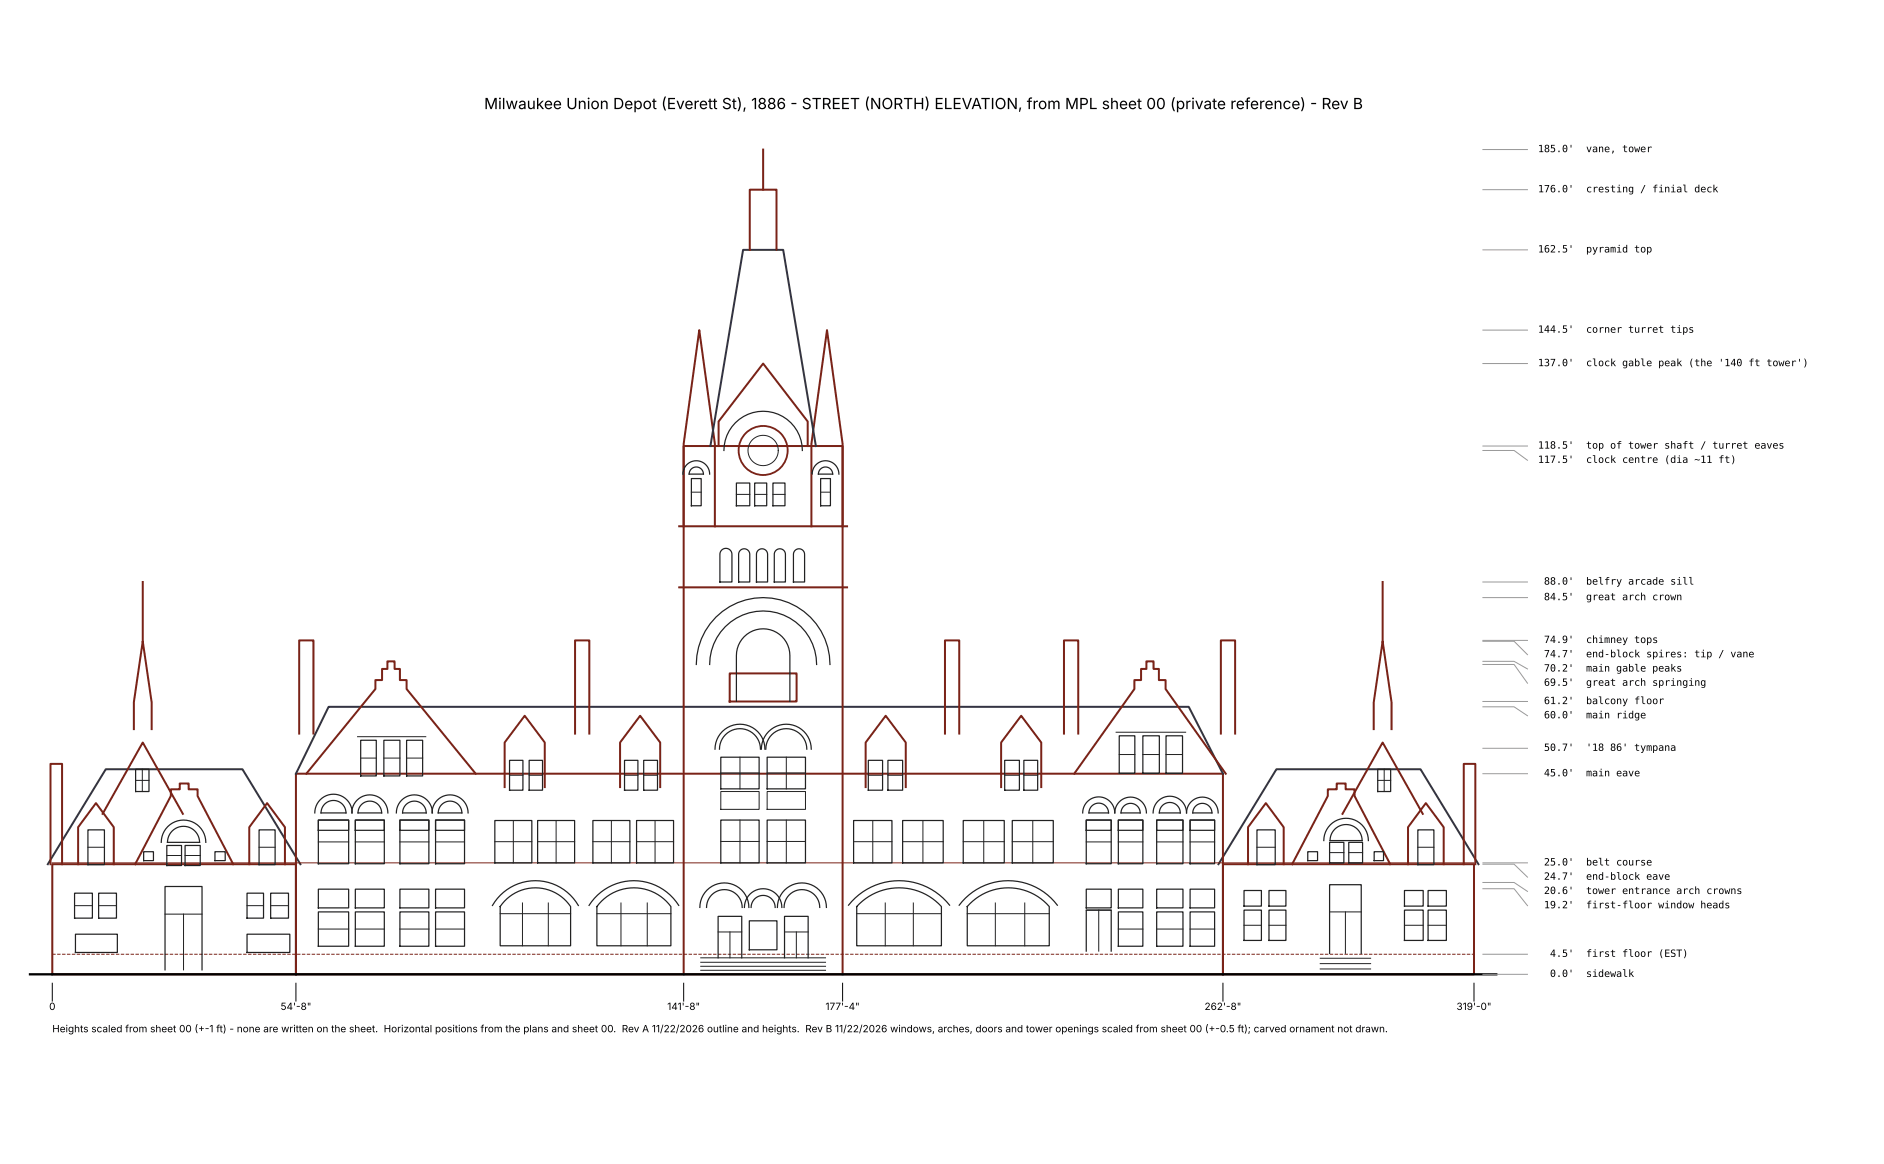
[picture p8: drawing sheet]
<svg xmlns="http://www.w3.org/2000/svg" width="432mm" height="267mm" viewBox="0 0 432 267" stroke-linecap="round" stroke-linejoin="round" font-family="sans-serif">
<circle cx="174.9" cy="103.2" r="5.6" fill="none" stroke="#7a2318" stroke-width=".42"/>
<g fill="none" stroke="#7a2318" stroke-width=".46">
<path d="M174.9 34.3v9.2M171.8 57.3v-13.8h6.2v13.8M164.7 102.2v-5.6l10.2-13.3 10.2 13.3v5.6M32.7 133.3v13.6M155.7 134.6h38.4M155.7 120.6h38.4M156.7 120.6v-18.9l3.6-26.1 3.5 26.1v18.9M186 120.6v-18.9l3.5-26.1 3.6 26.1v18.9M316.9 133.3v13.6M167.2 154.3h15.4v6.4h-15.4zM30.7 167.1v-6.2l2-14 2.1 14v6.2M67.8 177.3h212.5v45.9h-212.5z"/>
<path d="M68.6 168.1v-21.4h3.2v21.4M70.2 177.3l15.8-19.4v-2.1h1.6v-2.5h1.2v-1.8h1.6v1.8h1.3v2.5h1.5v2.1l15.8 19.4M131.8 168.1v-21.4h3.3v21.4M216.6 168.1v-21.4h3.3v21.4M243.9 168.1v-21.4h3.2v21.4M246.2 177.3l13.8-19.4v-2.1h1.5v-2.5h1.3v-1.8h1.6v1.8h1.2v2.5h1.5v2.1l13.8 19.4M279.8 168.1v-21.4h3.3v21.4M314.8 167.1v-6.2l2.1-14 2 14v6.2M11.6 198v-23h2.6v23M12 198h55.8v25.2h-55.8zM17.9 198v-8.5l4.1-5.5 4.1 5.5v8.5M23.5 186.5l9.2-16.4 9.2 16.4"/>
<path d="M31 198l8.2-15.6v-1.6h2v-1.3h2v1.3h2.1v1.6l8.2 15.6M57.1 198v-8.5l4.1-5.5 4.1 5.5v8.5M115.7 180.3v-10.2l4.6-6.1 4.6 6.1v10.2M142.1 180.3v-10.2l4.6-6.1 4.6 6.1v10.2M198.4 180.3v-10.2l4.6-6.1 4.6 6.1v10.2M229.5 180.3v-10.2l4.5-6.1 4.6 6.1v10.2M280.3 198h57.5v25.2h-57.5zM286 198v-8.5l4.1-5.5 4.1 5.5v8.5M296.2 198l8.1-15.6v-1.6h2.1v-1.3h2v1.3h2.1v1.6l8.1 15.6M307.7 186.5l9.2-16.4 9.2 16.4M322.7 198v-8.5l4.1-5.5 4.1 5.5v8.5M335.5 198v-23h2.6v23"/>
<path d="M156.7 223.2v-121h36.4v121"/>
</g>
<path d="M162.8 102.2l7.5-44.9h9.2l7.5 44.9M67.8 177.3l7.5-15.3h197.2l7.8 15.3M11 198l13.2-21.7h31.4l13.2 21.7M279.3 198l13.2-21.7h33.1l13.3 21.7" fill="none" stroke="#334" stroke-width=".46"/>
<path d="M12 197.7h325.8" fill="none" stroke="#7a2318" stroke-width=".23"/>
<path d="M12 218.6h325.8" fill="none" stroke="#7a2318" stroke-width=".23" stroke-dasharray=".8 .3" stroke-linecap="butt"/>
<g fill="none" stroke="#222" stroke-width=".28">
<path d="M156.5 108.6a3.1 3.1 0 0 1 3.1-3 3.1 3.1 0 0 1 3 3M158.4 107.5a1.63 1.63 0 0 1 1.8-.4 1.63 1.63 0 0 1 1 1.5h-3.3l.2-.6zM158.5 109.7h2.2v6.2h-2.2zM165.9 103.2a9 9 0 0 1 9-9 9 9 0 0 1 9 9M168.8 110.7h3v5.2h-3zM173 110.7h2.7v5.2h-2.7zM177.2 110.7h2.7v5.2h-2.7zM186.1 108.6a3.1 3.1 0 0 1 3.1-3 3.1 3.1 0 0 1 3.1 3M188.1 107.5a1.63 1.63 0 0 1 1.7-.4 1.63 1.63 0 0 1 1 1.5h-3.2l.1-.6zM188.1 109.7h2.2v6.2h-2.2zM165.4 126a1.38 1.38 0 0 1 1.5-.3 1.38 1.38 0 0 1 .9 1.3v6.3h-2.8v-6.3zM169.7 126.1a1.28 1.28 0 0 1 1.4-.3 1.28 1.28 0 0 1 .7 1.2v6.3h-2.5v-6.3z"/>
<path d="M173.7 126.1a1.28 1.28 0 0 1 1.4-.3 1.28 1.28 0 0 1 .8 1.2v6.3h-2.5v-6.3zM177.8 126.1a1.28 1.28 0 0 1 1.4-.3 1.28 1.28 0 0 1 .8 1.2v6.3h-2.5v-6.3zM182.2 126.1a1.28 1.28 0 0 1 1.4-.3 1.28 1.28 0 0 1 .8 1.2v6.3h-2.5v-6.3zM159.6 152.2a15.3 15.3 0 0 1 15.3-15.3 15.3 15.3 0 0 1 15.3 15.3M162.6 152.2a12.3 12.3 0 0 1 12.3-12.2 12.3 12.3 0 0 1 12.3 12.2M31.1 176.3h3v5.1h-3zM82.7 169.6h3.5v8.2h-3.5zM88 169.6h3.7v8.2h-3.7zM93.2 169.6h3.7v8.2h-3.7zM116.8 174.2h3v6.9h-3zM121.3 174.2h3v6.9h-3zM143.1 174.2h3.1v6.9h-3.1z"/>
<path d="M147.5 174.2h3.2v6.9h-3.2zM163.9 171.7a5.7 5.7 0 0 1 5.7-5.8 5.7 5.7 0 0 1 5.7 5.8M164.9 171.7a4.7 4.7 0 0 1 4.7-4.7 4.7 4.7 0 0 1 4.7 4.7M165.2 173.5h8.8v7.2h-8.8zM168.8 160.7v-10.5a6.1 6.1 0 0 1 6.1-6.1 6.1 6.1 0 0 1 6.1 6.1v10.5M174.5 171.7a5.7 5.7 0 0 1 5.7-5.8 5.7 5.7 0 0 1 5.7 5.8M175.5 171.7a4.7 4.7 0 0 1 4.7-4.7 4.7 4.7 0 0 1 4.7 4.7M175.8 173.5h8.8v7.2h-8.8zM199 174.2h3.3v6.9h-3.3zM203.5 174.2h3.4v6.9h-3.4zM230.3 174.2h3.3v6.9h-3.3zM234.7 174.2h3.1v6.9h-3.1z"/>
<path d="M256.5 168.6h3.6v8.6h-3.6zM261.9 168.6h3.8v8.6h-3.8zM267.2 168.6h3.8v8.6h-3.8zM315.8 176.3h2.9v5.1h-2.9zM20.2 190.1h3.7v8h-3.7zM32.9 195.1h2.3v2.1h-2.3zM37 193a5.1 5.1 0 0 1 5.1-5.1 5.1 5.1 0 0 1 5.1 5.1M38.2 193.7h3.4v4.6h-3.4zM39.5 190.4a3.7 3.7 0 0 1 4-.8 3.7 3.7 0 0 1 2.2 3.4h-7.3l.3-1.4zM42.4 193.7h3.5v4.6h-3.5zM49.3 195.1h2.3v2.1h-2.3zM59.4 190.1h3.7v8h-3.7z"/>
<path d="M72.1 186.3a4.3 4.3 0 0 1 4.3-4.3 4.3 4.3 0 0 1 4.3 4.3M73 187.9h6.9v10h-6.9zM73 187.9h6.9v2.3h-6.9zM74.4 184.2a2.86 2.86 0 0 1 3.1-.6 2.86 2.86 0 0 1 1.8 2.7h-5.7l.2-1.1zM80.6 186.3a4.1 4.1 0 0 1 4.2-4.2 4.1 4.1 0 0 1 4.1 4.2M81.4 187.9h6.7v10h-6.7zM81.4 187.9h6.7v2.3h-6.7zM82.8 184.3a2.71 2.71 0 0 1 3-.5 2.71 2.71 0 0 1 1.7 2.5h-5.4l.2-1.1zM90.8 186.3a4.1 4.1 0 0 1 4.2-4.2 4.1 4.1 0 0 1 4.1 4.2M91.7 187.9h6.6v10h-6.6zM91.7 187.9h6.6v2.3h-6.6zM93.1 184.3a2.71 2.71 0 0 1 2.9-.5 2.71 2.71 0 0 1 1.7 2.5h-5.4l.2-1.1z"/>
<path d="M99 186.3a4.1 4.1 0 0 1 4.1-4.2 4.1 4.1 0 0 1 4.2 4.2M99.8 187.9h6.7v10h-6.7zM99.8 187.9h6.7v2.3h-6.7zM101.2 184.3a2.71 2.71 0 0 1 3-.5 2.71 2.71 0 0 1 1.7 2.5h-5.5l.2-1.1zM113.4 188h8.5v9.7h-8.5zM123.2 188h8.5v9.7h-8.5zM135.9 188h8.5v9.7h-8.5zM145.9 188h8.5v9.7h-8.5zM165.2 187.9h8.8v9.8h-8.8zM175.8 187.9h8.8v9.8h-8.8zM195.6 188h8.8v9.7h-8.8zM206.9 188h9.3v9.7h-9.3z"/>
<path d="M220.8 188h9.4v9.7h-9.4zM232 188h9.4v9.7h-9.4zM248.1 186.3a3.7 3.7 0 0 1 3.7-3.7 3.7 3.7 0 0 1 3.7 3.7 3.6 3.6 0 0 1 3.6-3.7 3.6 3.6 0 0 1 3.7 3.7M249 187.9h5.7v10h-5.7zM249 187.9h5.7v2.3h-5.7zM250.2 184.7a2.25 2.25 0 0 1 2.5-.5 2.25 2.25 0 0 1 1.4 2.1h-4.5l.1-.9zM256.3 187.9h5.6v10h-5.6zM256.3 187.9h5.6v2.3h-5.6zM257.6 184.7a2.2 2.2 0 0 1 2.4-.5 2.2 2.2 0 0 1 1.3 2.1h-4.4l.2-.9zM264.3 186.3a3.8 3.8 0 0 1 3.8-3.9 3.8 3.8 0 0 1 3.8 3.9 3.6 3.6 0 0 1 3.7-3.7 3.6 3.6 0 0 1 3.6 3.7M265.1 187.9h6v10h-6zM265.1 187.9h6v2.3h-6z"/>
<path d="M266.4 184.6a2.4 2.4 0 0 1 2.6-.6 2.4 2.4 0 0 1 1.5 2.3h-4.8l.2-1zM272.8 187.9h5.6v10h-5.6zM272.8 187.9h5.6v2.3h-5.6zM274 184.7a2.2 2.2 0 0 1 2.4-.5 2.2 2.2 0 0 1 1.4 2.1h-4.4l.1-.9zM288.1 190.1h4.2v8h-4.2zM299.7 195.1h2.3v2.1h-2.3zM303.4 192.6a5.1 5.1 0 0 1 5.1-5.1 5.1 5.1 0 0 1 5.1 5.1M304.7 193h3.3v4.7h-3.3zM305.9 190a3.7 3.7 0 0 1 4-.8 3.7 3.7 0 0 1 2.3 3.4h-7.4l.3-1.4zM309.1 193h3.2v4.7h-3.2zM314.9 195.1h2.2v2.1h-2.2zM325 190.1h3.6v8h-3.6z"/>
<path d="M17.1 204.6h4.1v5.8h-4.1zM17.3 214h9.6v4.2h-9.6zM22.6 204.6h4.1v5.8h-4.1zM56.6 204.6h3.8v5.8h-3.8zM56.6 214h9.8v4.2h-9.8zM62 204.6h4.1v5.8h-4.1zM73 208.9h6.9v7.9h-6.9zM73 203.7h6.9v4.3h-6.9zM81.4 208.9h6.7v7.9h-6.7zM81.4 203.7h6.7v4.3h-6.7zM91.7 208.9h6.6v7.9h-6.6zM91.7 203.7h6.6v4.3h-6.6z"/>
<path d="M99.8 208.9h6.7v7.9h-6.7zM99.8 203.7h6.7v4.3h-6.7zM112.9 207.5a11.4 11.4 0 0 1 19.7 0M115.6 206.5a9.7 9.7 0 0 1 15.2 1.2v9h-16.2v-9zM135 207.4a12.2 12.2 0 0 1 20.6 0M137.9 206.5a10.5 10.5 0 0 1 15.9 1.2v9h-17v-9zM160.4 207.9a5.6 5.6 0 0 1 5.6-5.6 5.6 5.6 0 0 1 5.6 5.6M161.9 207.9a4.1 4.1 0 0 1 4.1-4.1 4.1 4.1 0 0 1 4.1 4.1M164.6 219.5v-9.5h5.4v9.5M170.6 207.9a4.3 4.3 0 0 1 4.3-4.3 4.3 4.3 0 0 1 4.3 4.3M171.7 211h6.4v6.6h-6.4zM172.1 207.9a2.76 2.76 0 0 1 2.8-2.7 2.76 2.76 0 0 1 2.8 2.7"/>
<path d="M178.2 207.9a5.6 5.6 0 0 1 5.6-5.6 5.6 5.6 0 0 1 5.6 5.6M179.7 207.9a4.1 4.1 0 0 1 4.1-4.1 4.1 4.1 0 0 1 4.1 4.1M179.8 219.5v-9.5h5.4v9.5M194.5 207.4a14.8 14.8 0 0 1 23.1 0M197 207.1a13.1 13.1 0 0 1 18.8 .6v9h-19.4v-9zM219.8 207.4a14.1 14.1 0 0 1 22.5 0M222.3 207.1a12.4 12.4 0 0 1 18.2 .6v9h-18.8v-9zM249 217.9v-9.4h5.7v9.4M249 203.7h5.7v4.3h-5.7zM256.3 208.9h5.6v7.9h-5.6zM256.3 203.7h5.6v4.3h-5.6zM265.1 208.9h6v7.9h-6z"/>
<path d="M265.1 203.7h6v4.3h-6zM272.8 208.9h5.6v7.9h-5.6zM272.8 203.7h5.6v4.3h-5.6zM285.1 208.5h4v7h-4zM285.1 204h4v3.6h-4zM290.8 208.5h3.9v7h-3.9zM290.8 204h3.9v3.6h-3.9zM304.7 218.4v-15.7h7.3v15.7M321.9 208.5h4.3v7h-4.3zM321.9 204h4.3v3.6h-4.3zM327.3 208.5h4.2v7h-4.2zM327.3 204h4.2v3.6h-4.2z"/>
<path d="M37.8 222.2v-19.1h8.5v19.1"/>
</g>
<g fill="none" stroke="#222" stroke-width=".23">
<path d="M158.5 112.8h2.2M168.8 113.3h3M173 113.3h2.7M177.2 113.3h2.7M188.1 112.8h2.2M31.1 178.8h3M32.6 176.3v5.1M82 168.8h15.6M82.7 173.7h3.5M88 173.7h3.7M93.2 173.7h3.7M116.8 177.6h3"/>
<path d="M121.3 177.6h3M143.1 177.6h3.1M147.5 177.6h3.2M165.2 177.1h8.8M169.6 173.5v7.2M175.8 177.1h8.8M180.2 173.5v7.2M199 177.6h3.3M203.5 177.6h3.4M230.3 177.6h3.3M234.7 177.6h3.1M255.8 167.8h15.9"/>
<path d="M256.5 172.9h3.6M261.9 172.9h3.8M267.2 172.9h3.8M315.8 178.8h2.9M317.2 176.3v5.1M20.2 194.1h3.7M38.2 196h3.4M42.4 196h3.5M59.4 194.1h3.7M73 192.9h6.9M81.4 192.9h6.7M91.7 192.9h6.6"/>
<path d="M99.8 192.9h6.7M113.4 192.9h8.5M117.7 188v9.7M123.2 192.9h8.5M127.5 188v9.7M135.9 192.9h8.5M140.1 188v9.7M145.9 192.9h8.5M150.1 188v9.7M165.2 181.4h8.8v4h-8.8zM165.2 192.8h8.8M169.6 187.9v9.8"/>
<path d="M175.8 181.4h8.8v4h-8.8zM175.8 192.8h8.8M180.2 187.9v9.8M195.6 192.9h8.8M200 188v9.7M206.9 192.9h9.3M211.5 188v9.7M220.8 192.9h9.4M225.5 188v9.7M232 192.9h9.4M236.7 188v9.7M249 192.9h5.7"/>
<path d="M256.3 192.9h5.6M265.1 192.9h6M272.8 192.9h5.6M288.1 194.1h4.2M304.7 195.4h3.3M309.1 195.4h3.2M325 194.1h3.6M17.1 207.5h4.1M22.6 207.5h4.1M37.8 209.4h8.5M42.1 209.4v12.8M56.6 207.5h3.8"/>
<path d="M62 207.5h4.1M73 212.9h6.9M81.4 212.9h6.7M91.7 212.9h6.6M99.8 212.9h6.7M114.6 209.3h16.2M119.7 206.9v9.8M125.7 206.9v9.8M136.8 209.3h17M142.3 206.9v9.8M148.3 206.9v9.8M160.6 219.5h28.6"/>
<path d="M164.6 213.5h5.4M167.3 213.5v6M179.8 213.5h5.4M182.5 213.5v6M196.4 209.3h19.4M202.9 206.9v9.8M209.3 206.9v9.8M221.7 209.3h18.8M228.1 206.9v9.8M234.9 206.9v9.8M249 208.5h5.7M251.8 208.5v9.4"/>
<path d="M256.3 212.9h5.6M265.1 212.9h6M272.8 212.9h5.6M285.1 212h4M290.8 212h3.9M302.6 219.6h11.5M304.7 208.9h7.3M308.4 208.9v9.5M321.9 212h4.3M327.3 212h4.2M160.6 222.3h28.6M160.6 221.4h28.6"/>
<path d="M160.6 220.5h28.6M302.6 222h11.5M302.6 220.8h11.5"/>
<circle cx="174.9" cy="103.2" r="3.5"/>
</g>
<path d="M6.9 223.2h336" fill="none" stroke="#000" stroke-width=".53"/>
<g fill="none" stroke="#999" stroke-width=".23">
<path d="M339.9 34.3h10.2M339.9 43.5h10.2M339.9 57.3h10.2M339.9 75.6h10.2M339.9 83.3h10.2M339.9 102.2h10.2M339.9 103.2h7.1l3.1 2.3M339.9 133.3h10.2M339.9 136.9h10.2M339.9 146.7h10.2M339.9 146.9h7.1l3.1 3.1M339.9 151.5h7.1l3.1 1.8"/>
<path d="M339.9 152.2h7.1l3.1 4.3M339.9 160.7h10.2M339.9 162h7.1l3.1 2M339.9 171.5h10.2M339.9 177.3h10.2M339.9 197.7h10.2M339.9 198h7.1l3.1 3M339.9 202.2h7.1l3.1 2M339.9 203.6h7.1l3.1 3.9M339.9 218.6h10.2M339.9 223.2h10.2"/>
</g>
<path d="M12 225.3v4.1M67.8 225.3v4.1M156.7 225.3v4.1M193.1 225.3v4.1M280.3 225.3v4.1M337.8 225.3v4.1" fill="none" stroke="#000" stroke-width=".23"/>
<text font-size="3.5" x="111" y="25">Milwaukee Union Depot (Everett St), 1886 - STREET (NORTH) ELEVATION, from MPL sheet 00 (private reference) - Rev B</text>
<g font-size="2.3">
<text x="352.5" y="34.9">185.0'</text>
<text x="363.5" y="34.9">vane, tower</text>
<text x="352.5" y="44.1">176.0'</text>
<text x="363.5" y="44.1">cresting / finial deck</text>
<text x="352.5" y="57.8">162.5'</text>
<text x="363.5" y="57.8">pyramid top</text>
<text x="352.5" y="76.2">144.5'</text>
<text x="363.5" y="76.2">corner turret tips</text>
<text x="352.5" y="83.9">137.0'</text>
<text x="363.5" y="83.9">clock gable peak (the '140 ft tower')</text>
<text x="352.5" y="102.8">118.5'</text>
<text x="352.5" y="106.1">117.5'</text>
<text x="363.5" y="102.8">top of tower shaft / turret eaves</text>
<text x="363.5" y="106.1">clock centre (dia ~11 ft)</text>
<text x="353.9" y="134">88.0'</text>
<text x="353.9" y="137.5">84.5'</text>
<text x="363.5" y="134">belfry arcade sill</text>
<text x="363.5" y="137.5">great arch crown</text>
<text x="353.9" y="147.3">74.9'</text>
<text x="363.5" y="147.3">chimney tops</text>
<text x="353.9" y="150.6">74.7'</text>
<text x="353.9" y="153.9">70.2'</text>
<text x="363.5" y="150.6">end-block spires: tip / vane</text>
<text x="363.5" y="153.9">main gable peaks</text>
<text x="353.9" y="157.1">69.5'</text>
<text x="353.9" y="161.3">61.2'</text>
<text x="363.5" y="157.1">great arch springing</text>
<text x="363.5" y="161.3">balcony floor</text>
<text x="353.9" y="164.6">60.0'</text>
<text x="363.5" y="164.6">main ridge</text>
<text x="353.9" y="172">50.7'</text>
<text x="363.5" y="172">'18 86' tympana</text>
<text x="353.9" y="177.9">45.0'</text>
<text x="363.5" y="177.9">main eave</text>
<text x="353.9" y="198.3">25.0'</text>
<text x="353.9" y="201.6">24.7'</text>
<text x="363.5" y="198.3">belt course</text>
<text x="363.5" y="201.6">end-block eave</text>
<text x="353.9" y="204.8">20.6'</text>
<text x="353.9" y="208.1">19.2'</text>
<text x="363.5" y="204.8">tower entrance arch crowns</text>
<text x="363.5" y="208.1">first-floor window heads</text>
<text x="355.2" y="219.2">4.5'</text>
<text x="363.5" y="219.2">first floor (EST)</text>
<text x="355.2" y="223.8">0.0'</text>
<text x="363.5" y="223.8">sidewalk</text>
<text x="11.3" y="231.4">0</text>
<text x="64.3" y="231.4">54'-8&quot;</text>
<text x="152.9" y="231.4">141'-8&quot;</text>
<text x="189.2" y="231.4">177'-4&quot;</text>
<text x="276.1" y="231.4">262'-8&quot;</text>
<text x="333.8" y="231.4">319'-0&quot;</text>
<text x="12" y="236.5">Heights scaled from sheet 00 (+-1 ft) - none are written on the sheet. Horizontal positions from the plans and sheet 00. Rev A 11/22/2026 outline and heights. Rev B 11/22/2026 windows, arches, doors and tower openings scaled from sheet 00 (+-0.5 ft); carved ornament not drawn.</text>
</g>
</svg>
